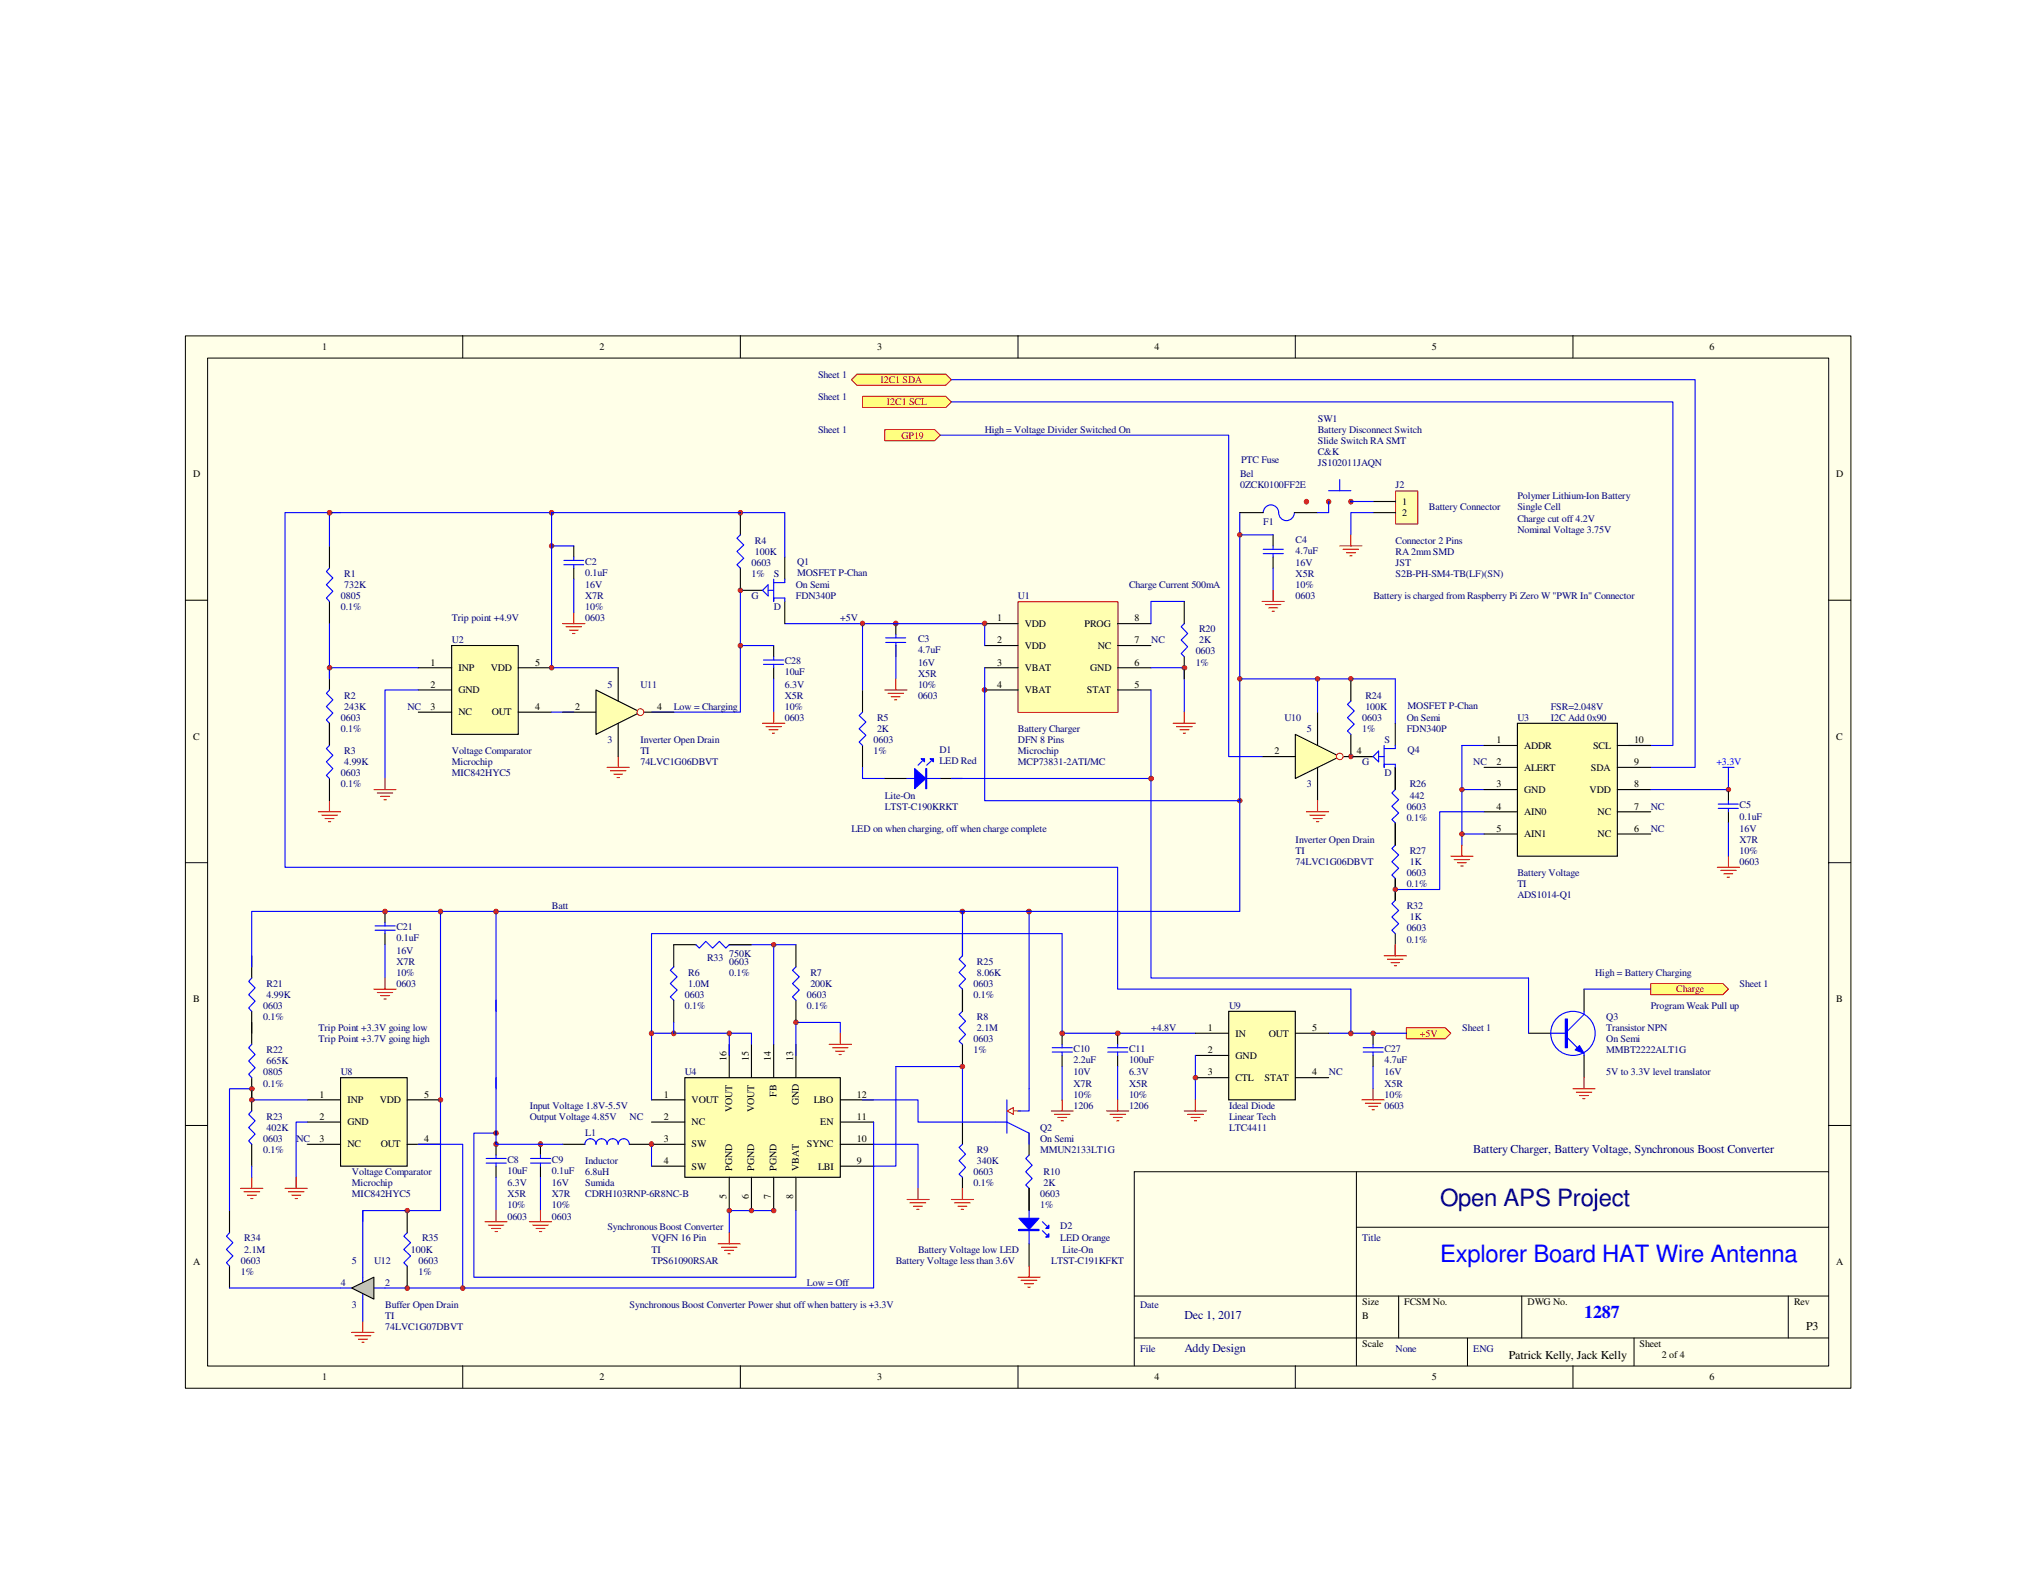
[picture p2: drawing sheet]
<svg xmlns="http://www.w3.org/2000/svg" width="279mm" height="216mm" viewBox="0 0 279 216" stroke-linecap="round" stroke-linejoin="round" font-family="sans-serif">
<path d="M25.4 46.1h228.6v144.4h-228.6z" fill="#ffffe8"/>
<g fill="none" stroke="#000" stroke-width=".14">
<path d="M25.4 46.1h228.6v144.4h-228.6zM28.5 49.1h222.5v138.4h-222.5zM63.5 46.1v3M101.6 46.1v3M139.7 46.1v3M177.8 46.1v3M215.9 46.1v3M25.4 82.4h3.1M250.9 82.4h3.1M25.4 118.4h3.1M250.9 118.4h3.1M25.4 154.5h3.1"/>
<path d="M250.9 154.5h3.1M155.7 177.9h95.2M186.1 160.8v26.7M186.1 168.4h64.8M191.9 177.9v5.7M208.8 177.9v5.7M245.4 177.9v5.7M250.9 160.8h-95.2v26.7M63.5 187.5v3M101.6 187.5v3M139.7 187.5v3M155.7 183.6h95.2"/>
<path d="M177.8 187.5v3M201.4 183.6v3.9M215.9 187.5v3M224.2 183.6v3.9"/>
</g>
<path d="M139.7 82.6h13.7v15.2h-13.7z" fill="#ffffb0"/>
<path d="M139.7 82.6h13.7v15.2h-13.7z" fill="none" stroke="#800000" stroke-width=".14"/>
<path d="M135.1 85.6h4.6M135.1 88.6h4.6M135.1 91.7h4.6M135.1 94.7h4.6M153.4 85.6h4.5M153.4 88.6h4.5M153.4 91.7h4.5M153.4 94.7h4.5" fill="none" stroke="#000" stroke-width=".15"/>
<circle cx="135.1" cy="94.7" r=".3" fill="#800000"/>
<circle cx="135.1" cy="94.7" r=".3" fill="none" stroke="#800000" stroke-width=".14"/>
<path d="M122.9 85.6v1.5M122.9 88.6v1.5" fill="none" stroke="#000" stroke-width=".15"/>
<path d="M121.5 88.2h2.8M121.5 87.5h2.8M122.9 87.1v.4M122.9 88.2v5" fill="none" stroke="#00f" stroke-width=".15"/>
<path d="M121.4 94.7h3.1M121.9 95.2h2.1M122.3 95.6h1.2M122.8 96.1h.3M122.9 93.2v1.5" fill="none" stroke="#f00" stroke-width=".15"/>
<circle cx="122.9" cy="85.6" r=".31" fill="#800000"/>
<circle cx="122.9" cy="85.6" r=".31" fill="none" stroke="#800000" stroke-width=".14"/>
<path d="M107.7 85.6h27.4v3" fill="none" stroke="#00f" stroke-width=".15"/>
<circle cx="135.1" cy="85.6" r=".31" fill="#800000"/>
<circle cx="135.1" cy="85.6" r=".31" fill="none" stroke="#800000" stroke-width=".14"/>
<path d="M157.9 91.7h4.6v6M162.5 85.6l-.4 .4 .9 1-.9 .8 .9 1-.9 .9 .4 .4M162.5 82.5h-4.6v3.1" fill="none" stroke="#00f" stroke-width=".15"/>
<path d="M161 99.3h3M161.5 99.7h2.1M162.5 97.7v1.6M161.9 100.2h1.3M162.4 100.6h.3" fill="none" stroke="#f00" stroke-width=".15"/>
<path d="M162.5 82.5v3.1M162.5 90.1v3.1" fill="none" stroke="#000" stroke-width=".15"/>
<circle cx="162.5" cy="91.7" r=".31" fill="#800000"/>
<circle cx="162.5" cy="91.7" r=".31" fill="none" stroke="#800000" stroke-width=".14"/>
<path d="M174.7 73.4v1.5M174.7 76.5v1.5M118.4 94.7v3M118.4 102.3v3M121.4 106.8h3.1M129 106.8h3.1" fill="none" stroke="#000" stroke-width=".15"/>
<path d="M173.4 76h2.7M173.4 75.4h2.7M174.7 74.9v.5M174.7 76v.5M174.7 78v4.5M118.4 97.7l-.5 .5 .9 .9-.9 .9 .9 .9-.9 1 .5 .4M118.4 85.6v9.1M118.4 105.3v1.5h3M124.5 106.8h4.5M126.6 104.4l-.6 .6M127.8 104.4l-.6 .6" fill="none" stroke="#00f" stroke-width=".15"/>
<path d="M173.2 82.5h3M173.7 83h2.1M174.1 83.4h1.2M174.6 83.9h.3M174.7 81v1.5" fill="none" stroke="#f00" stroke-width=".15"/>
<path d="M125.5 105.5l1.5 1.3-1.5 1.4z" fill="#00f"/>
<path d="M125.5 105.5l1.5 1.3-1.5 1.4zM127 105.5h.2v2.7h-.2z" fill="none" stroke="#00f" stroke-width=".15"/>
<path d="M127.1 105.5v2.7" fill="none" stroke="#00f" stroke-width=".14"/>
<path d="M127.6 104.1h.5v.5z" fill="#00f"/>
<path d="M127.6 104.1h.5v.5z" fill="none" stroke="#00f" stroke-width=".15"/>
<path d="M126.4 104.1h.5v.5z" fill="#00f"/>
<path d="M157.9 94.7v12.1h-27.3M126.4 104.1h.5v.5z" fill="none" stroke="#00f" stroke-width=".15"/>
<path d="M191.6 67.4h3v4.5h-3z" fill="#ffffb0"/>
<path d="M191.5 67.4h3.1v4.5h-3.1z" fill="none" stroke="#800000" stroke-width=".14"/>
<path d="M188.4 68.8h3.1M188.4 70.4h3.1" fill="none" stroke="#000" stroke-width=".15"/>
<path d="M188.4 70.4h-3v3" fill="none" stroke="#00f" stroke-width=".15"/>
<path d="M183.9 74.9h3M184.3 75.4h2.1M184.8 75.9h1.2M185.2 76.3h.3M185.4 73.4v1.5" fill="none" stroke="#f00" stroke-width=".15"/>
<circle cx="170.1" cy="109.9" r=".3" fill="#800000"/>
<circle cx="170.1" cy="109.9" r=".3" fill="none" stroke="#800000" stroke-width=".14"/>
<circle cx="118.4" cy="85.6" r=".3" fill="#800000"/>
<circle cx="118.4" cy="85.6" r=".3" fill="none" stroke="#800000" stroke-width=".14"/>
<path d="M94 147.9h21.3v13.7h-21.3z" fill-rule="evenodd" fill="#ffffb0"/>
<g fill="none" stroke="#000" stroke-width=".15">
<path d="M77.2 157.1h3.1M86.4 157.1h7.6M89.4 151h4.6M89.4 154h4.6M94 147.9h21.3v13.7h-21.3zM100.1 143.3v4.6M103.1 143.3v4.6M106.2 143.3v4.6M109.2 143.3v4.6M115.3 151h4.6M115.3 154h4.6M115.3 157.1h4.6"/>
<path d="M89.4 160.1h4.6M100.1 161.6v4.6M103.1 161.6v4.6M106.2 161.6v4.6M109.2 161.6v4.6M115.3 160.1h4.6"/>
</g>
<path d="M80.3 157.1a.76 .76 0 0 1 .7-.8 .76 .76 0 0 1 .8 .8 .76 .76 0 0 1 .7-.8 .76 .76 0 0 1 .8 .8 .76 .76 0 0 1 .8-.8 .76 .76 0 0 1 .7 .8 .76 .76 0 0 1 .8-.8 .76 .76 0 0 1 .8 .8M89.4 157.1v3" fill="none" stroke="#00f" stroke-width=".15"/>
<circle cx="89.4" cy="157" r=".31" fill="#800000"/>
<circle cx="89.4" cy="157" r=".31" fill="none" stroke="#800000" stroke-width=".14"/>
<path d="M68.1 157.1v1.4M74.2 157.1v1.4M68.1 160.1v1.5M74.2 160.1v1.5" fill="none" stroke="#000" stroke-width=".15"/>
<path d="M66.7 159.6h2.8M66.7 159h2.8M68.1 158.5v.5M68.1 159.6v.5M72.8 159.6h2.8M72.8 159h2.8M74.2 158.5v.5M74.2 159.6v.5" fill="none" stroke="#00f" stroke-width=".15"/>
<circle cx="68.1" cy="157" r=".31" fill="#800000"/>
<circle cx="68.1" cy="157" r=".31" fill="none" stroke="#800000" stroke-width=".14"/>
<circle cx="74.2" cy="157" r=".31" fill="#800000"/>
<circle cx="74.2" cy="157" r=".31" fill="none" stroke="#800000" stroke-width=".14"/>
<path d="M92.5 132.7l-.5 .5 .9 .9-.9 .9 .9 .9-.9 .9 .5 .5M100.1 129.7h9.1M106.2 129.7v13.6M109.2 132.7l-.4 .5 .9 .9-.9 .9 .9 .9-.9 .9 .4 .5M132.1 138.8l-.5 .4 .9 1-.9 .9 .9 .9-.9 .9 .5 .4M115.3 141.8v-1.5h-6.1v4.6M132.1 157.1l-.5 .4 .9 .9-.9 .9 .9 .9-.9 1 .5 .4M141.2 158.5l-.4 .5 .8 .9-.8 .9 .8 1-.8 .8 .4 .5M68.1 161.6v4.6M74.2 161.6v4.6" fill="none" stroke="#00f" stroke-width=".15"/>
<g fill="none" stroke="#f00" stroke-width=".15">
<path d="M113.8 143.3h3M114.3 143.8h2.1M114.7 144.3h1.2M115.1 144.7h.3M115.3 141.8v1.5M66.5 167.7h3.1M67 168.1h2.1M67.5 168.6h1.2M67.9 169h.3M68.1 166.2v1.5M72.6 167.7h3.1M73.1 168.1h2.1"/>
<path d="M73.6 168.6h1.2M74 169h.3M74.2 166.2v1.5"/>
</g>
<path d="M92.5 129.7v3M92.5 137.3v3M109.2 129.7v3M109.2 137.3v3M132.1 135.8v3M132.1 143.3v3.1M132.1 154v3.1M141.2 155.5v3M132.1 161.6v3M141.2 163.1v3.1" fill="none" stroke="#000" stroke-width=".15"/>
<circle cx="106.2" cy="129.7" r=".3" fill="#800000"/>
<circle cx="106.2" cy="129.7" r=".3" fill="none" stroke="#800000" stroke-width=".14"/>
<circle cx="109.2" cy="140.3" r=".3" fill="#800000"/>
<circle cx="109.2" cy="140.3" r=".3" fill="none" stroke="#800000" stroke-width=".14"/>
<path d="M100.1 141.8h-10.7v9.2" fill="none" stroke="#00f" stroke-width=".15"/>
<circle cx="92.4" cy="141.8" r=".31" fill="#800000"/>
<circle cx="92.4" cy="141.8" r=".31" fill="none" stroke="#800000" stroke-width=".14"/>
<path d="M106.2 166.2h-6.1v3" fill="none" stroke="#00f" stroke-width=".15"/>
<path d="M98.6 170.7h3M99 171.2h2.1M99.4 171.6h1.3M99.9 172.1h.3M100.1 169.2v1.5" fill="none" stroke="#f00" stroke-width=".15"/>
<circle cx="100.1" cy="166.2" r=".3" fill="#800000"/>
<circle cx="100.1" cy="166.2" r=".3" fill="none" stroke="#800000" stroke-width=".14"/>
<circle cx="103.1" cy="166.2" r=".3" fill="#800000"/>
<circle cx="103.1" cy="166.2" r=".3" fill="none" stroke="#800000" stroke-width=".14"/>
<circle cx="106.2" cy="166.2" r=".3" fill="#800000"/>
<circle cx="106.2" cy="166.2" r=".3" fill="none" stroke="#800000" stroke-width=".14"/>
<path d="M68.1 155.5h-3.1v19.8h44.2v-9.1" fill="none" stroke="#00f" stroke-width=".15"/>
<circle cx="68.1" cy="155.5" r=".31" fill="#800000"/>
<circle cx="68.1" cy="155.5" r=".31" fill="none" stroke="#800000" stroke-width=".14"/>
<path d="M130.6 164.6h3M131 165.1h2.1M131.4 165.6h1.3M131.9 166h.3M132.1 163.1v1.5" fill="none" stroke="#f00" stroke-width=".15"/>
<path d="M145.8 128.1h-56.4v13.7" fill="none" stroke="#00f" stroke-width=".15"/>
<circle cx="132.1" cy="125.1" r=".31" fill="#800000"/>
<circle cx="132.1" cy="125.1" r=".31" fill="none" stroke="#800000" stroke-width=".14"/>
<circle cx="89.4" cy="141.8" r=".31" fill="#800000"/>
<circle cx="89.4" cy="141.8" r=".31" fill="none" stroke="#800000" stroke-width=".14"/>
<path d="M145.8 128.1v13.7h18.2M119.9 157.1h6.1v6M144.4 144.4h2.7M144.4 143.8h2.7M145.8 143.3v.5M145.8 144.4v.5M145.8 146.4v4.6M152 144.4h2.8M152 143.8h2.8M153.4 143.3v.5M153.4 144.4v.5M153.4 146.4v4.6" fill="none" stroke="#00f" stroke-width=".15"/>
<g fill="none" stroke="#f00" stroke-width=".15">
<path d="M144.3 152.5h3M144.7 153h2.2M145.2 153.4h1.2M145.6 153.8h.3M145.8 151v1.5M151.8 152.5h3.1M152.3 153h2.2M152.8 153.4h1.2M153.2 153.8h.3M153.4 151v1.5M124.5 164.6h3M124.9 165.1h2.1"/>
<path d="M125.3 165.6h1.3M125.8 166h.3M126 163.1v1.5"/>
</g>
<path d="M145.8 141.8v1.5M145.8 144.9v1.5M153.4 141.8v1.5M153.4 144.9v1.5" fill="none" stroke="#000" stroke-width=".15"/>
<circle cx="145.8" cy="141.8" r=".32" fill="#800000"/>
<circle cx="145.8" cy="141.8" r=".32" fill="none" stroke="#800000" stroke-width=".14"/>
<circle cx="153.4" cy="141.8" r=".32" fill="#800000"/>
<circle cx="153.4" cy="141.8" r=".32" fill="none" stroke="#800000" stroke-width=".14"/>
<path d="M200.6 108.4h3.1M203.7 102.3h-3.1v13.7M68.1 125.1v13.7M68.1 147.9v9.2h9.1" fill="none" stroke="#00f" stroke-width=".15"/>
<path d="M199.1 117.5h3M199.6 118h2.1M200 118.4h1.2M200.4 118.9h.4M200.6 116v1.5" fill="none" stroke="#f00" stroke-width=".15"/>
<circle cx="200.6" cy="108.4" r=".3" fill="#800000"/>
<circle cx="200.6" cy="108.4" r=".3" fill="none" stroke="#800000" stroke-width=".14"/>
<path d="M170.1 93.2h21.4M200.6 114.5h3.1" fill="none" stroke="#00f" stroke-width=".15"/>
<circle cx="200.6" cy="114.5" r=".3" fill="#800000"/>
<circle cx="200.6" cy="114.5" r=".3" fill="none" stroke="#800000" stroke-width=".14"/>
<path d="M237.2 108.4v1.5M237.2 111.4v1.5" fill="none" stroke="#000" stroke-width=".15"/>
<path d="M130.6 55.2h99v47.1h-6.1M130.6 52.1h102v53.2h-6.1M235.8 111h2.7M235.8 110.4h2.7M237.2 109.9v.5M237.2 111v.4M237.2 112.9v4.6" fill="none" stroke="#00f" stroke-width=".15"/>
<path d="M235.7 119h3M236.1 119.5h2.2M236.6 119.9h1.2M237.2 117.5v1.5M237 120.4h.3" fill="none" stroke="#f00" stroke-width=".15"/>
<path d="M118.4 54.4h11.4l.8 .8-.8 .7h-11.4z" fill-rule="evenodd" fill="#ffff80"/>
<path d="M118.4 54.4h11.4l.8 .8-.8 .7h-11.4z" fill="none" stroke="#800000" stroke-width=".14"/>
<path d="M116.8 52.1l.8-.7h12.2l.8 .7-.8 .8h-12.2z" fill-rule="evenodd" fill="#ffff80"/>
<path d="M116.8 52.1l.8-.7h12.2l.8 .7-.8 .8h-12.2z" fill="none" stroke="#800000" stroke-width=".14"/>
<path d="M193 141.1h5.3l.8 .7-.8 .8h-5.3z" fill-rule="evenodd" fill="#ffff80"/>
<path d="M193 141.1h5.3l.8 .7-.8 .8h-5.3z" fill="none" stroke="#800000" stroke-width=".14"/>
<path d="M141.2 125.1v27.4h-1.5M136.7 154h1.5l3 1.5v1.6M138.2 151v4.5" fill="none" stroke="#00f" stroke-width=".15"/>
<path d="M139.1 152.5v-.5l-.9 .5 .9 .5v-.5h.9" fill="none" stroke="#f00" stroke-width=".14"/>
<circle cx="141.2" cy="125.1" r=".31" fill="#800000"/>
<circle cx="141.2" cy="125.1" r=".31" fill="none" stroke="#800000" stroke-width=".14"/>
<path d="M118.4 151h7.6v3h10.7M141.2 166.2v4.5M143 168.9l.6 .6M143 167.7l.6 .6" fill="none" stroke="#00f" stroke-width=".15"/>
<path d="M141.2 163.1v3.1M141.2 170.7v3.1" fill="none" stroke="#000" stroke-width=".15"/>
<path d="M139.8 167.2h2.8l-1.4 1.5z" fill="#00f"/>
<path d="M139.8 167.2h2.8l-1.4 1.5zM139.8 168.7h2.8v.2h-2.8z" fill="none" stroke="#00f" stroke-width=".15"/>
<path d="M139.8 168.8h2.8" fill="none" stroke="#00f" stroke-width=".17"/>
<path d="M143.9 169.3v.5h-.4z" fill="#00f"/>
<path d="M143.9 169.3v.5h-.4z" fill="none" stroke="#00f" stroke-width=".15"/>
<path d="M143.9 168.1v.5h-.4z" fill="#00f"/>
<path d="M182.3 141.8h10.7M143.9 168.1v.5h-.4z" fill="none" stroke="#00f" stroke-width=".15"/>
<path d="M139.7 175.3h3M140.1 175.7h2.2M140.6 176.2h1.2M141.1 176.7h.3M141.2 173.8v1.5" fill="none" stroke="#f00" stroke-width=".15"/>
<path d="M62 88.6h9.1v12.2h-9.1z" fill-rule="evenodd" fill="#ffffb0"/>
<path d="M101.6 78v3h3M101.6 70.4v3M107.7 76.5v3M57.4 91.7h4.6M57.4 94.7h4.6M57.4 97.7h4.6M62 88.6h9.1v12.2h-9.1zM71.1 91.7h4.6M71.1 97.7h4.6M107.7 82.5v3.1" fill="none" stroke="#000" stroke-width=".15"/>
<path d="M101.6 73.4l-.5 .5 1 .9-1 .9 1 .9-1 .9 .5 .5M101.6 70.4h6.1v6.1M106.2 79.5v3M107.7 79.5v.5h-1.5M101.6 81v16.7h-12.2M105.4 80.3v1.5l-.8-.8zM105.4 81h.8M106.2 82.1h1.5v.4" fill="none" stroke="#00f" stroke-width=".15"/>
<circle cx="101.6" cy="81" r=".3" fill="#800000"/>
<circle cx="101.6" cy="81" r=".3" fill="none" stroke="#800000" stroke-width=".14"/>
<circle cx="101.6" cy="70.4" r=".31" fill="#800000"/>
<circle cx="101.6" cy="70.4" r=".31" fill="none" stroke="#800000" stroke-width=".14"/>
<path d="M78.7 74.9v1.6M78.7 78v1.5" fill="none" stroke="#000" stroke-width=".15"/>
<path d="M75.7 74.9h3M77.4 77.5h2.7M77.4 76.9h2.7M78.7 76.5v.4M78.7 77.5v.5M78.7 79.5v4.6" fill="none" stroke="#00f" stroke-width=".15"/>
<path d="M77.2 85.6h3.1M77.7 86h2.1M78.1 86.5h1.2M78.6 87h.3M78.7 84.1v1.5" fill="none" stroke="#f00" stroke-width=".15"/>
<circle cx="75.7" cy="74.9" r=".3" fill="#800000"/>
<circle cx="75.7" cy="74.9" r=".3" fill="none" stroke="#800000" stroke-width=".14"/>
<path d="M45.2 74.9v3.1M45.2 82.5v3.1M45.2 91.7v3M45.2 99.3v3" fill="none" stroke="#000" stroke-width=".15"/>
<path d="M45.2 78l-.4 .4 .9 .9-.9 1 .9 .9-.9 .9 .4 .4M75.7 70.4h-30.5v4.5M45.2 94.7l-.4 .5 .9 .9-.9 .9 .9 .9-.9 .9 .4 .5M45.2 85.6v7.6M45.2 91.7h12.2M57.4 94.7h-4.6v12.1" fill="none" stroke="#00f" stroke-width=".15"/>
<path d="M43.7 111.4h3M44.2 111.9h2.1M44.6 112.4h1.2M45.1 112.8h.3M45.2 109.9v1.5M51.3 108.4h3.1M51.8 108.8h2.1M52.2 109.3h1.3M52.7 109.8h.3M52.8 106.8v1.6" fill="none" stroke="#f00" stroke-width=".15"/>
<circle cx="45.2" cy="91.7" r=".31" fill="#800000"/>
<circle cx="45.2" cy="91.7" r=".31" fill="none" stroke="#800000" stroke-width=".14"/>
<circle cx="75.7" cy="70.4" r=".31" fill="#800000"/>
<circle cx="75.7" cy="70.4" r=".31" fill="none" stroke="#800000" stroke-width=".14"/>
<path d="M170.1 109.9v15.2h-102" fill="none" stroke="#00f" stroke-width=".15"/>
<circle cx="176.2" cy="141.8" r=".31" fill="#800000"/>
<circle cx="176.2" cy="141.8" r=".31" fill="none" stroke="#800000" stroke-width=".14"/>
<path d="M46.7 70.4h-7.6v48.6h114.3v16.8h32" fill="none" stroke="#00f" stroke-width=".15"/>
<circle cx="45.2" cy="70.4" r=".32" fill="#800000"/>
<circle cx="45.2" cy="70.4" r=".32" fill="none" stroke="#800000" stroke-width=".14"/>
<path d="M170.1 70.4v39.5h-35v-15.2" fill="none" stroke="#00f" stroke-width=".15"/>
<circle cx="185.4" cy="68.9" r=".3" fill="#800000"/>
<circle cx="185.4" cy="68.9" r=".3" fill="none" stroke="#800000" stroke-width=".14"/>
<circle cx="179.3" cy="68.9" r=".3" fill="#800000"/>
<circle cx="179.3" cy="68.9" r=".3" fill="none" stroke="#800000" stroke-width=".14"/>
<circle cx="182.3" cy="68.9" r=".3" fill="#800000"/>
<circle cx="182.3" cy="68.9" r=".3" fill="none" stroke="#800000" stroke-width=".14"/>
<path d="M170.1 73.4h4.6M182.3 67.4h3.1M183.9 65.8v1.6M185.4 68.8h3" fill="none" stroke="#00f" stroke-width=".15"/>
<circle cx="170.1" cy="73.4" r=".3" fill="#800000"/>
<circle cx="170.1" cy="73.4" r=".3" fill="none" stroke="#800000" stroke-width=".14"/>
<path d="M135.1 91.7v3" fill="none" stroke="#00f" stroke-width=".15"/>
<path d="M46.7 147.9h9.2v12.2h-9.2z" fill-rule="evenodd" fill="#ffffb0"/>
<path d="M34.5 131.2v3M34.5 138.8v4.5M52.8 125.1v1.5M52.8 128.1v1.6M34.5 147.9v4.6M34.5 157.1v3M42.2 151h4.5M42.2 154h4.5M42.2 157.1h4.5M46.7 147.9h9.2v12.2h-9.2zM55.9 151h4.6M55.9 157.1h4.6" fill="none" stroke="#000" stroke-width=".15"/>
<g fill="none" stroke="#00f" stroke-width=".15">
<path d="M34.5 134.2l-.4 .5 .9 .9-.9 .9 .9 .9-.9 .9 .4 .5M51.5 127.7h2.7M51.5 127.1h2.7M52.8 126.6v.5M52.8 127.7v.4M52.8 129.7v4.5M60.5 125.1v25.9M68.1 125.1h-33.6v7.6M68.1 137.3v12.1M34.5 143.3l-.4 .5 .9 .9-.9 .9 .9 1-.9 .8 .4 .5M34.5 152.5l-.4 .5 .9 .8-.9 1 .9 .9-.9 .9 .4 .5M34.5 151h7.7"/>
<path d="M42.2 154h-1.6v9.1M119.9 154v22.8h-56.4v-19.7h-6.1M34.5 160.1v1.5"/>
</g>
<g fill="none" stroke="#f00" stroke-width=".15">
<path d="M51.3 135.8h3.1M51.8 136.2h2.1M52.2 136.7h1.3M52.7 137.1h.3M52.8 134.2v1.6M33 163.1h3.1M33.5 163.6h2.1M34 164h1.2M34.4 164.5h.3M34.5 161.6v1.5M39.1 163.1h3.1M39.6 163.6h2.1"/>
<path d="M40 164h1.3M40.5 164.5h.3M40.6 161.6v1.5"/>
</g>
<circle cx="34.6" cy="151" r=".31" fill="#800000"/>
<circle cx="34.6" cy="151" r=".31" fill="none" stroke="#800000" stroke-width=".14"/>
<circle cx="52.8" cy="125.1" r=".31" fill="#800000"/>
<circle cx="52.8" cy="125.1" r=".31" fill="none" stroke="#800000" stroke-width=".14"/>
<circle cx="60.4" cy="125.1" r=".31" fill="#800000"/>
<circle cx="60.4" cy="125.1" r=".31" fill="none" stroke="#800000" stroke-width=".14"/>
<circle cx="68.1" cy="125.1" r=".31" fill="#800000"/>
<circle cx="68.1" cy="125.1" r=".31" fill="none" stroke="#800000" stroke-width=".14"/>
<path d="M132.1 128.1v3.1M132.1 135.8v3" fill="none" stroke="#000" stroke-width=".15"/>
<path d="M132.1 125.1v6.1l-.5 .5 .9 .8-.9 1 .9 .9-.9 .9 .5 .5M132.1 154v-7.6h-9.2v13.7h-3" fill="none" stroke="#00f" stroke-width=".15"/>
<circle cx="132.1" cy="146.4" r=".3" fill="#800000"/>
<circle cx="132.1" cy="146.4" r=".3" fill="none" stroke="#800000" stroke-width=".14"/>
<path d="M45.2 99.3v3M45.2 106.8v3.1" fill="none" stroke="#000" stroke-width=".15"/>
<path d="M45.2 102.3l-.4 .4 .9 1-.9 .9 .9 .9-.9 .9 .4 .4" fill="none" stroke="#00f" stroke-width=".15"/>
<path d="M208.2 99.3h13.8v18.2h-13.8z" fill-rule="evenodd" fill="#ffffb0"/>
<g fill="none" stroke="#000" stroke-width=".15">
<path d="M170.1 70.4h3.3M177.6 70.4h3.2M208.2 99.3h13.8v18.2h-13.8zM203.7 102.3h4.5M203.7 105.3h4.5M203.7 108.4h4.5M203.7 111.4h4.5M203.7 114.5h4.5M222 102.3h4.5M222 105.3h4.5M222 108.4h4.5M222 111.4h4.5"/>
<path d="M222 114.5h4.5"/>
</g>
<path d="M173.4 70.4a1.06 1.06 0 0 1 1-1.1 1.06 1.06 0 0 1 1.1 1.1 1.08 1.08 0 0 0 1.1 1.1 1.08 1.08 0 0 0 1-1.1M182.3 68.8v1.6h-1.5M157.9 106.8v27.4h51.9" fill="none" stroke="#00f" stroke-width=".15"/>
<circle cx="158" cy="106.9" r=".32" fill="#800000"/>
<circle cx="158" cy="106.9" r=".32" fill="none" stroke="#800000" stroke-width=".14"/>
<path d="M217.4 135.8v3M209.8 141.8h3M217.4 144.9v3" fill="none" stroke="#000" stroke-width=".15"/>
<path d="M214.8 139.9h.3v3.9h-.3zM217.4 138.8v.4l-2.3 2.3M212.8 141.8h2.3M215.1 142.5l1.3 1.3M217.4 144.6v.3" fill="none" stroke="#00f" stroke-width=".15"/>
<path d="M214.9 139.9v3.9" fill="none" stroke="#00f" stroke-width=".3"/>
<path d="M216.2 144.1l.5-.6 .7 1.1z" fill="#00f"/>
<g fill="none" stroke="#00f" stroke-width=".15">
<path d="M217.4 135.8h9.1M216.7 143.5l.7 1.1-1.2-.5z"/>
<circle cx="215.9" cy="141.8" r="3"/>
</g>
<path d="M215.9 149.4h3M216.3 149.9h2.1M216.7 150.4h1.3M217.2 150.8h.3M217.4 147.9v1.5" fill="none" stroke="#f00" stroke-width=".15"/>
<path d="M226.5 135h9.9l.8 .8-.8 .7h-9.9z" fill-rule="evenodd" fill="#ffff80"/>
<path d="M226.5 135h9.9l.8 .8-.8 .7h-9.9z" fill="none" stroke="#800000" stroke-width=".14"/>
<path d="M75.7 70.4v21.3h9.1M75.7 97.7h3" fill="none" stroke="#00f" stroke-width=".15"/>
<path d="M83.3 105.3h3.1M83.8 105.8h2.1M84.2 106.3h1.2M84.7 106.7h.3M84.8 103.8v1.5" fill="none" stroke="#f00" stroke-width=".15"/>
<circle cx="75.7" cy="91.7" r=".3" fill="#800000"/>
<circle cx="75.7" cy="91.7" r=".3" fill="none" stroke="#800000" stroke-width=".14"/>
<path d="M75.7 70.4h25.9" fill="none" stroke="#00f" stroke-width=".15"/>
<path d="M81.8 94.7l6.1 3-6.1 3.1z" fill="#ffffb0"/>
<path d="M77.2 97.7h4.6M81.8 94.7l6.1 3-6.1 3.1zM84.8 91.7v4.5M84.8 99.3v4.5M87.9 97.7h4.6" fill="none" stroke="#000" stroke-width=".15"/>
<circle cx="87.9" cy="97.7" r=".46" fill="#ffffe8"/>
<circle cx="87.9" cy="97.7" r=".46" fill="none" stroke="#f00" stroke-width=".14"/>
<path d="M168.6 138.8h9.2v12.2h-9.2z" fill-rule="evenodd" fill="#ffffb0"/>
<path d="M168.6 138.8h9.2v12.2h-9.2zM164 141.8h4.6M164 144.9h4.6M164 147.9h4.6M177.8 141.8h4.5M177.8 147.9h4.5" fill="none" stroke="#000" stroke-width=".15"/>
<path d="M185.4 135.8v6" fill="none" stroke="#00f" stroke-width=".15"/>
<circle cx="185.4" cy="141.8" r=".31" fill="#800000"/>
<circle cx="185.4" cy="141.8" r=".31" fill="none" stroke="#800000" stroke-width=".14"/>
<path d="M236.4 105.3h1.6M237.2 105.3v3.1h-10.7M164 144.9v6.1" fill="none" stroke="#00f" stroke-width=".15"/>
<path d="M162.5 152.5h3.1M163 153h2.1M163.4 153.4h1.3M163.9 153.8h.3M164 151v1.5" fill="none" stroke="#f00" stroke-width=".15"/>
<circle cx="237.2" cy="108.4" r=".3" fill="#800000"/>
<circle cx="237.2" cy="108.4" r=".3" fill="none" stroke="#800000" stroke-width=".14"/>
<path d="M191.5 105.3v3.1M191.5 112.9v3.1M191.5 120.6v3M191.5 128.1v3.1" fill="none" stroke="#000" stroke-width=".15"/>
<path d="M191.5 116l-.5 .5 .9 .8-.9 1 .9 .9-.9 .9 .5 .5M191.5 108.4l-.5 .4 .9 1-.9 .9 .9 .9-.9 .9 .5 .4M203.7 111.4h-6.1v10.7h-6.1M191.5 123.6l-.5 .4 .9 1-.9 .9 .9 .9-.9 .9 .5 .4" fill="none" stroke="#00f" stroke-width=".15"/>
<path d="M189.9 131.2h3.1M190.4 131.7h2.1M190.9 132.1h1.2M191.3 132.5h.3M191.5 129.7v1.5" fill="none" stroke="#f00" stroke-width=".15"/>
<path d="M177.8 100.8l6.1 3-6.1 3z" fill="#ffffb0"/>
<path d="M180.8 97.7v4.6M173.2 103.8h4.6M177.8 100.8l6.1 3-6.1 3zM180.8 105.3v4.6M183.9 103.8h4.5" fill="none" stroke="#000" stroke-width=".15"/>
<circle cx="183.9" cy="103.8" r=".45" fill="#ffffe8"/>
<circle cx="183.9" cy="103.8" r=".45" fill="none" stroke="#f00" stroke-width=".14"/>
<path d="M185.4 93.2v3M191.5 99.3v3M185.4 100.8v3h3M191.5 105.3v3.1" fill="none" stroke="#000" stroke-width=".15"/>
<path d="M185.4 96.2l-.5 .5 .9 .9-.9 .9 .9 .9-.9 .9 .5 .5M191.5 93.2v6.1M189.2 103.1v1.5l-.8-.8zM189.2 103.8h.7M189.9 104.9h1.6v.4M189.9 102.3v3M191.5 102.3v.4h-1.6" fill="none" stroke="#00f" stroke-width=".15"/>
<circle cx="185.4" cy="93.2" r=".3" fill="#800000"/>
<circle cx="185.4" cy="93.2" r=".3" fill="none" stroke="#800000" stroke-width=".14"/>
<circle cx="191.5" cy="122.1" r=".3" fill="#800000"/>
<circle cx="191.5" cy="122.1" r=".3" fill="none" stroke="#800000" stroke-width=".14"/>
<circle cx="185.4" cy="103.8" r=".3" fill="#800000"/>
<circle cx="185.4" cy="103.8" r=".3" fill="none" stroke="#800000" stroke-width=".14"/>
<path d="M179.3 111.4h3M179.7 111.9h2.2M180.2 112.4h1.2M180.7 112.8h.3M180.8 109.9v1.5" fill="none" stroke="#f00" stroke-width=".15"/>
<path d="M180.8 93.2v4.5" fill="none" stroke="#00f" stroke-width=".15"/>
<circle cx="180.8" cy="93.2" r=".3" fill="#800000"/>
<circle cx="180.8" cy="93.2" r=".3" fill="none" stroke="#800000" stroke-width=".14"/>
<path d="M127.5 59.7h41.1v44.1h4.6" fill="none" stroke="#00f" stroke-width=".15"/>
<circle cx="170.1" cy="93.2" r=".3" fill="#800000"/>
<circle cx="170.1" cy="93.2" r=".3" fill="none" stroke="#800000" stroke-width=".14"/>
<path d="M121.4 59h6.9l.7 .7-.7 .8h-6.9z" fill-rule="evenodd" fill="#ffff80"/>
<path d="M121.4 59h6.9l.7 .7-.7 .8h-6.9z" fill="none" stroke="#800000" stroke-width=".14"/>
<path d="M209.8 134.2v7.6" fill="none" stroke="#00f" stroke-width=".15"/>
<circle cx="164.1" cy="147.9" r=".31" fill="#800000"/>
<circle cx="164.1" cy="147.9" r=".31" fill="none" stroke="#800000" stroke-width=".14"/>
<path d="M188.4 141.8v1.5M188.4 144.9v1.5" fill="none" stroke="#000" stroke-width=".15"/>
<path d="M187.1 144.4h2.7M187.1 143.8h2.7M188.4 143.3v.5M188.4 144.4v.5M188.4 146.4v3" fill="none" stroke="#00f" stroke-width=".15"/>
<path d="M186.9 151h3M187.4 151.4h2.1M187.8 151.8h1.3M188.3 152.3h.3M188.4 149.4v1.6" fill="none" stroke="#f00" stroke-width=".15"/>
<circle cx="188.4" cy="141.8" r=".31" fill="#800000"/>
<circle cx="188.4" cy="141.8" r=".31" fill="none" stroke="#800000" stroke-width=".14"/>
<path d="M106.2 88.6v1.5M106.2 91.7v1.5" fill="none" stroke="#000" stroke-width=".15"/>
<path d="M101.6 88.6h4.6M104.8 91.2h2.7M104.8 90.6h2.7M106.2 90.1v.5M106.2 91.2v.5M106.2 93.2v4.5" fill="none" stroke="#00f" stroke-width=".15"/>
<path d="M104.6 99.3h3.1M105.1 99.7h2.1M106.2 97.7v1.6M105.5 100.2h1.3M106 100.6h.3" fill="none" stroke="#f00" stroke-width=".15"/>
<circle cx="101.6" cy="88.6" r=".31" fill="#800000"/>
<circle cx="101.6" cy="88.6" r=".31" fill="none" stroke="#800000" stroke-width=".14"/>
<path d="M92.5 129.7h3M100.1 129.7h3" fill="none" stroke="#000" stroke-width=".15"/>
<path d="M95.5 129.7l.5 .4 .9-.9 .9 .9 .9-.9 .9 .9 .5-.4M92.5 140.3v1.5M103.1 143.3v-1.5h-3v3.1" fill="none" stroke="#00f" stroke-width=".15"/>
<circle cx="100.1" cy="141.8" r=".31" fill="#800000"/>
<circle cx="100.1" cy="141.8" r=".31" fill="none" stroke="#800000" stroke-width=".14"/>
<path d="M46.7 176.8h1.6M49.8 175.3v3M51.3 176.8h1.5" fill="none" stroke="#00f" stroke-width=".15"/>
<path d="M48.3 176.8l3-1.5v3z" fill="#c0c0c0"/>
<path d="M31.5 166.2v3M31.5 173.8v3M48.3 176.8l3-1.5v3zM55.9 166.2v3M55.9 173.8v3" fill="none" stroke="#000" stroke-width=".15"/>
<path d="M31.5 169.2l-.4 .5 .9 .9-.9 .9 .9 .9-.9 .9 .4 .5M31.5 176.8h15.2M52.8 176.8h10.7M55.9 169.2l-.5 .5 .9 .9-.9 .9 .9 .9-.9 .9 .5 .5" fill="none" stroke="#00f" stroke-width=".15"/>
<circle cx="63.5" cy="176.8" r=".3" fill="#800000"/>
<circle cx="63.5" cy="176.8" r=".3" fill="none" stroke="#800000" stroke-width=".14"/>
<circle cx="55.9" cy="176.8" r=".3" fill="#800000"/>
<circle cx="55.9" cy="176.8" r=".3" fill="none" stroke="#800000" stroke-width=".14"/>
<path d="M34.5 149.4h-3v16.8" fill="none" stroke="#00f" stroke-width=".15"/>
<circle cx="34.6" cy="149.4" r=".31" fill="#800000"/>
<circle cx="34.6" cy="149.4" r=".31" fill="none" stroke="#800000" stroke-width=".14"/>
<path d="M48.3 182.9h3M48.7 183.3h2.2M49.2 183.8h1.2M49.7 184.2h.3M49.8 181.4v1.5" fill="none" stroke="#f00" stroke-width=".15"/>
<path d="M60.5 151v15.2h-10.7v1.5M49.8 166.2v9.1M49.8 178.3v3.1" fill="none" stroke="#00f" stroke-width=".15"/>
<circle cx="60.5" cy="151" r=".3" fill="#800000"/>
<circle cx="60.5" cy="151" r=".3" fill="none" stroke="#800000" stroke-width=".14"/>
<circle cx="55.9" cy="166.2" r=".3" fill="#800000"/>
<circle cx="55.9" cy="166.2" r=".3" fill="none" stroke="#800000" stroke-width=".14"/>
<text font-size="3.3" fill="#000080" x="197.6" y="165.6">Open APS Project</text>
<text font-size="3.3" fill="#00f" x="197.6" y="173.2">Explorer Board HAT Wire Antenna</text>
<text font-size="2.5" fill="#00f" x="217.4" y="180.9">1287</text>
<g font-size="1.6" fill="#000080">
<text x="202.2" y="158.2">Battery Charger, Battery Voltage, Synchronous Boost Converter</text>
<text x="162.6" y="181">Dec 1, 2017</text>
<text x="162.6" y="185.5">Addy Design</text>
</g>
<g font-size="1.6">
<text x="247.9" y="182.5">P3</text>
<text x="207.1" y="186.5">Patrick Kelly, Jack Kelly</text>
</g>
<g font-size="1.4">
<text x="44.2" y="48">1</text>
<text x="82.3" y="48">2</text>
<text x="120.4" y="48">3</text>
<text x="158.5" y="48">4</text>
<text x="196.5" y="48">5</text>
<text x="234.6" y="48">6</text>
<text x="26.5" y="65.5">D</text>
<text x="252" y="65.5">D</text>
<text x="192.4" y="69.3">1</text>
<text x="192.4" y="70.8">2</text>
<text x="136.8" y="85.3">1</text>
<text x="136.8" y="88.3">2</text>
<text x="140.6" y="86">VDD</text>
<text x="140.6" y="89.1">VDD</text>
<text x="148.8" y="86">PROG</text>
<text x="150.7" y="89.1">NC</text>
<text x="155.7" y="85.3">8</text>
<text x="155.7" y="88.3">7</text>
<text x="59.1" y="91.4">1</text>
<text x="59.1" y="94.4">2</text>
<text x="62.9" y="92.1">INP</text>
<text x="62.9" y="95.2">GND</text>
<text x="67.4" y="92.1">VDD</text>
<text x="73.4" y="91.4">5</text>
<text x="136.8" y="91.4">3</text>
<text x="136.8" y="94.4">4</text>
<text x="140.6" y="92.1">VBAT</text>
<text x="140.6" y="95.2">VBAT</text>
<text x="149.1" y="95.2">STAT</text>
<text x="149.6" y="92.1">GND</text>
<text x="155.7" y="91.4">6</text>
<text x="155.7" y="94.4">5</text>
<text x="26.5" y="101.5">C</text>
<text x="59.1" y="97.4">3</text>
<text x="62.9" y="98.2">NC</text>
<text x="67.5" y="98.2">OUT</text>
<text x="73.4" y="97.4">4</text>
<text x="78.9" y="97.4">2</text>
<text x="90.2" y="97.4">4</text>
<text x="205.4" y="102">1</text>
<text x="224.2" y="102">10</text>
<text x="252" y="101.5">C</text>
<text x="174.9" y="103.5">2</text>
<text x="186.2" y="103.5">4</text>
<text x="205.4" y="105">2</text>
<text x="209.2" y="102.7">ADDR</text>
<text x="209.2" y="105.8">ALERT</text>
<text x="218.3" y="105.8">SDA</text>
<text x="218.6" y="102.7">SCL</text>
<text x="224.2" y="105">9</text>
<text x="205.4" y="108.1">3</text>
<text x="205.4" y="111.1">4</text>
<text x="209.2" y="108.8">GND</text>
<text x="209.2" y="111.9">AIN0</text>
<text x="218.1" y="108.8">VDD</text>
<text x="219.2" y="111.9">NC</text>
<text x="224.2" y="111.1">7</text>
<text x="224.2" y="108.1">8</text>
<text x="205.4" y="114.2">5</text>
<text x="209.2" y="114.9">AIN1</text>
<text x="219.2" y="114.9">NC</text>
<text x="224.2" y="114.2">6</text>
<text x="26.5" y="137.6">B</text>
<text x="252" y="137.6">B</text>
<text x="165.7" y="141.5">1</text>
<text x="169.5" y="142.3">IN</text>
<text x="174.1" y="142.3">OUT</text>
<text x="180.1" y="141.5">5</text>
<text x="99.7" y="145.7" transform="rotate(-90 99.7 145.7)">16</text>
<text x="102.7" y="145.7" transform="rotate(-90 102.7 145.7)">15</text>
<text x="105.8" y="145.7" transform="rotate(-90 105.8 145.7)">14</text>
<text x="108.8" y="145.7" transform="rotate(-90 108.8 145.7)">13</text>
<text x="165.7" y="144.6">2</text>
<text x="165.7" y="147.6">3</text>
<text x="169.5" y="145.3">GND</text>
<text x="169.5" y="148.4">CTL</text>
<text x="173.5" y="148.4">STAT</text>
<text x="180.1" y="147.6">4</text>
<text x="43.9" y="150.7">1</text>
<text x="43.9" y="153.7">2</text>
<text x="47.7" y="151.4">INP</text>
<text x="47.7" y="154.4">GND</text>
<text x="52.1" y="151.4">VDD</text>
<text x="58.2" y="150.7">5</text>
<text x="91.1" y="150.7">1</text>
<text x="91.1" y="153.7">2</text>
<text x="94.9" y="151.4">VOUT</text>
<text x="94.9" y="154.4">NC</text>
<text x="100.5" y="152.7" transform="rotate(-90 100.5 152.7)">VOUT</text>
<text x="103.5" y="152.7" transform="rotate(-90 103.5 152.7)">VOUT</text>
<text x="106.6" y="150.5" transform="rotate(-90 106.6 150.5)">FB</text>
<text x="109.6" y="151.7" transform="rotate(-90 109.6 151.7)">GND</text>
<text x="111.7" y="151.4">LBO</text>
<text x="112.6" y="154.4">EN</text>
<text x="117.6" y="150.7">12</text>
<text x="117.6" y="153.7">11</text>
<text x="43.9" y="156.7">3</text>
<text x="47.7" y="157.5">NC</text>
<text x="52.2" y="157.5">OUT</text>
<text x="58.2" y="156.7">4</text>
<text x="91.1" y="156.7">3</text>
<text x="91.1" y="159.8">4</text>
<text x="94.9" y="157.5">SW</text>
<text x="94.9" y="160.5">SW</text>
<text x="100.5" y="160.7" transform="rotate(-90 100.5 160.7)">PGND</text>
<text x="103.5" y="160.7" transform="rotate(-90 103.5 160.7)">PGND</text>
<text x="106.6" y="160.7" transform="rotate(-90 106.6 160.7)">PGND</text>
<text x="109.6" y="160.7" transform="rotate(-90 109.6 160.7)">VBAT</text>
<text x="110.7" y="157.5">SYNC</text>
<text x="112.3" y="160.5">LBI</text>
<text x="117.6" y="156.7">10</text>
<text x="117.6" y="159.8">9</text>
<text x="99.7" y="164.5" transform="rotate(-90 99.7 164.5)">5</text>
<text x="102.7" y="164.5" transform="rotate(-90 102.7 164.5)">6</text>
<text x="105.8" y="164.5" transform="rotate(-90 105.8 164.5)">7</text>
<text x="108.8" y="164.5" transform="rotate(-90 108.8 164.5)">8</text>
<text x="26.5" y="173.6">A</text>
<text x="252" y="173.6">A</text>
<text x="186.9" y="179.1">Size</text>
<text x="192.7" y="179.1">FCSM No.</text>
<text x="209.6" y="179.1">DWG No.</text>
<text x="246.2" y="179.1">Rev</text>
<text x="186.9" y="181.1">B</text>
<text x="186.9" y="184.9">Scale</text>
<text x="225" y="184.9">Sheet</text>
<text x="44.2" y="189.4">1</text>
<text x="82.3" y="189.4">2</text>
<text x="120.4" y="189.4">3</text>
<text x="158.5" y="189.4">4</text>
<text x="196.5" y="189.4">5</text>
<text x="228" y="186.4">2 of 4</text>
<text x="234.6" y="189.4">6</text>
</g>
<g font-size="1.4" fill="#000080">
<text x="112.3" y="51.8">Sheet 1</text>
<text x="112.3" y="54.9">Sheet 1</text>
<text x="112.3" y="59.4">Sheet 1</text>
<text x="135.1" y="59.4">High = Voltage Divider Switched On</text>
<text x="180.8" y="57.9">SW1</text>
<text x="180.8" y="59.4">Battery Disconnect Switch</text>
<text x="170.2" y="65.5">Bel</text>
<text x="170.3" y="63.5">PTC Fuse</text>
<text x="180.8" y="60.9">Slide Switch RA SMT</text>
<text x="180.8" y="62.4">C&amp;K</text>
<text x="180.8" y="64">JS102011JAQN</text>
<text x="170.2" y="67">0ZCK0100FF2E</text>
<text x="191.5" y="67">J2</text>
<text x="196.1" y="70.1">Battery Connector</text>
<text x="208.2" y="68.5">Polymer Lithium-Ion Battery</text>
<text x="208.2" y="70.1">Single Cell</text>
<text x="208.2" y="71.6">Charge cut off 4.2V</text>
<text x="80.3" y="77.5">C2</text>
<text x="103.1" y="77.7">0603</text>
<text x="103.6" y="74.6">R4</text>
<text x="103.6" y="76.2">100K</text>
<text x="109.4" y="77.5">Q1</text>
<text x="173.4" y="72.1">F1</text>
<text x="177.8" y="74.5">C4</text>
<text x="177.8" y="76">4.7uF</text>
<text x="177.8" y="77.7">16V</text>
<text x="191.5" y="74.6">Connector 2 Pins</text>
<text x="191.5" y="76.2">RA 2mm SMD</text>
<text x="191.5" y="77.7">JST</text>
<text x="208.2" y="73.1">Nominal Voltage 3.75V</text>
<text x="46.8" y="82.2">0805</text>
<text x="46.8" y="83.7">0.1%</text>
<text x="47.2" y="79.2">R1</text>
<text x="47.2" y="80.7">732K</text>
<text x="80.3" y="79">0.1uF</text>
<text x="80.3" y="80.7">16V</text>
<text x="80.3" y="82.2">X7R</text>
<text x="80.3" y="83.7">10%</text>
<text x="103.1" y="82.2">G</text>
<text x="103.1" y="79.2">1%</text>
<text x="106.2" y="83.7">D</text>
<text x="106.2" y="79.2">S</text>
<text x="109.2" y="80.7">On Semi</text>
<text x="109.2" y="82.2">FDN340P</text>
<text x="109.4" y="79">MOSFET P-Chan</text>
<text x="139.7" y="82.2">U1</text>
<text x="154.9" y="80.7">Charge Current 500mA</text>
<text x="177.8" y="79.2">X5R</text>
<text x="177.8" y="80.7">10%</text>
<text x="177.8" y="82.2">0603</text>
<text x="188.5" y="82.2">Battery is charged from Raspberry Pi Zero W &quot;PWR In&quot; Connector</text>
<text x="191.5" y="79.2">S2B-PH-SM4-TB(LF)(SN)</text>
<text x="62" y="85.3">Trip point +4.9V</text>
<text x="62" y="88.3">U2</text>
<text x="80.3" y="85.3">0603</text>
<text x="115.3" y="85.3">+5V</text>
<text x="126" y="88.1">C3</text>
<text x="126" y="89.7">4.7uF</text>
<text x="158" y="88.3">NC</text>
<text x="164.1" y="89.8">0603</text>
<text x="164.5" y="86.8">R20</text>
<text x="164.5" y="88.3">2K</text>
<text x="47.2" y="95.9">R2</text>
<text x="83.4" y="94.4">5</text>
<text x="87.9" y="94.4">U11</text>
<text x="107.7" y="91.2">C28</text>
<text x="107.7" y="92.7">10uF</text>
<text x="107.7" y="94.4">6.3V</text>
<text x="107.7" y="95.9">X5R</text>
<text x="126" y="91.4">16V</text>
<text x="126" y="92.9">X5R</text>
<text x="126" y="94.4">10%</text>
<text x="126" y="95.9">0603</text>
<text x="164.1" y="91.4">1%</text>
<text x="187.4" y="95.9">R24</text>
<text x="46.8" y="98.9">0603</text>
<text x="46.8" y="100.5">0.1%</text>
<text x="47.2" y="97.4">243K</text>
<text x="55.9" y="97.4">NC</text>
<text x="83.4" y="102">3</text>
<text x="87.9" y="102">Inverter Open Drain</text>
<text x="92.5" y="97.4">Low = Charging</text>
<text x="107.7" y="97.4">10%</text>
<text x="107.7" y="98.9">0603</text>
<text x="119.9" y="102">0603</text>
<text x="120.4" y="98.9">R5</text>
<text x="120.4" y="100.5">2K</text>
<text x="139.7" y="100.5">Battery Charger</text>
<text x="139.7" y="102">DFN 8 Pins</text>
<text x="176.3" y="98.9">U10</text>
<text x="179.3" y="100.5">5</text>
<text x="186.9" y="98.9">0603</text>
<text x="186.9" y="100.5">1%</text>
<text x="187.4" y="97.4">100K</text>
<text x="190" y="102">S</text>
<text x="193" y="98.9">On Semi</text>
<text x="193" y="100.5">FDN340P</text>
<text x="193.2" y="97.3">MOSFET P-Chan</text>
<text x="208.2" y="98.9">U3</text>
<text x="212.8" y="97.4">FSR=2.048V</text>
<text x="212.8" y="98.9">I2C Add 0x90</text>
<text x="46.8" y="106.6">0603</text>
<text x="47.2" y="103.5">R3</text>
<text x="47.2" y="105">4.99K</text>
<text x="62" y="106.6">MIC842HYC5</text>
<text x="62" y="103.5">Voltage Comparator</text>
<text x="62" y="105">Microchip</text>
<text x="87.9" y="103.5">TI</text>
<text x="87.9" y="105">74LVC1G06DBVT</text>
<text x="119.9" y="103.5">1%</text>
<text x="128.9" y="103.4">D1</text>
<text x="128.9" y="104.9">LED Red</text>
<text x="139.7" y="103.5">Microchip</text>
<text x="139.7" y="105">MCP73831-2ATI/MC</text>
<text x="186.9" y="105">G</text>
<text x="190" y="106.6">D</text>
<text x="193.2" y="103.4">Q4</text>
<text x="202.2" y="105">NC</text>
<text x="46.8" y="108.1">0.1%</text>
<text x="121.4" y="109.6">Lite-On</text>
<text x="121.4" y="111.1">LTST-C190KRKT</text>
<text x="179.3" y="108.1">3</text>
<text x="193" y="111.1">0603</text>
<text x="193" y="112.6">0.1%</text>
<text x="193.5" y="108.1">R26</text>
<text x="193.5" y="109.6">442</text>
<text x="226.5" y="111.1">NC</text>
<text x="238.7" y="111">C5</text>
<text x="238.7" y="112.5">0.1uF</text>
<text x="116.8" y="114.2">LED on when charging, off when charge complete</text>
<text x="177.8" y="118.7">74LVC1G06DBVT</text>
<text x="177.8" y="115.7">Inverter Open Drain</text>
<text x="177.8" y="117.2">TI</text>
<text x="193.5" y="117.2">R27</text>
<text x="193.5" y="118.7">1K</text>
<text x="226.5" y="114.2">NC</text>
<text x="238.7" y="114.2">16V</text>
<text x="238.7" y="115.7">X7R</text>
<text x="238.7" y="117.2">10%</text>
<text x="238.7" y="118.7">0603</text>
<text x="75.7" y="124.8">Batt</text>
<text x="193" y="120.2">0603</text>
<text x="193" y="121.8">0.1%</text>
<text x="193" y="124.8">R32</text>
<text x="208.2" y="121.8">TI</text>
<text x="208.2" y="120.2">Battery Voltage</text>
<text x="208.2" y="123.3">ADS1014-Q1</text>
<text x="54.4" y="127.7">C21</text>
<text x="54.4" y="129.2">0.1uF</text>
<text x="54.4" y="130.9">16V</text>
<text x="97" y="132">R33</text>
<text x="100.1" y="131.3">750K</text>
<text x="193" y="127.8">0603</text>
<text x="193" y="129.4">0.1%</text>
<text x="193.5" y="126.3">1K</text>
<text x="36.6" y="135.4">R21</text>
<text x="36.6" y="136.9">4.99K</text>
<text x="54.4" y="132.4">X7R</text>
<text x="54.4" y="133.9">10%</text>
<text x="54.4" y="135.4">0603</text>
<text x="94" y="136.9">0603</text>
<text x="94.4" y="133.9">R6</text>
<text x="94.4" y="135.4">1.0M</text>
<text x="100.1" y="132.4">0603</text>
<text x="100.1" y="133.9">0.1%</text>
<text x="110.7" y="136.9">0603</text>
<text x="111.2" y="133.9">R7</text>
<text x="111.2" y="135.4">200K</text>
<text x="133.6" y="135.4">0603</text>
<text x="133.6" y="136.9">0.1%</text>
<text x="134.1" y="132.4">R25</text>
<text x="134.1" y="133.9">8.06K</text>
<text x="218.9" y="133.9">High = Battery Charging</text>
<text x="238.7" y="135.4">Sheet 1</text>
<text x="36.1" y="138.5">0603</text>
<text x="36.1" y="140">0.1%</text>
<text x="43.7" y="141.5">Trip Point +3.3V going low</text>
<text x="43.7" y="143">Trip Point +3.7V going high</text>
<text x="94" y="138.5">0.1%</text>
<text x="110.7" y="138.5">0.1%</text>
<text x="133.6" y="143">0603</text>
<text x="134.1" y="140">R8</text>
<text x="134.1" y="141.5">2.1M</text>
<text x="158" y="141.5">+4.8V</text>
<text x="168.7" y="138.5">U9</text>
<text x="200.7" y="141.5">Sheet 1</text>
<text x="220.4" y="140">Q3</text>
<text x="220.4" y="141.5">Transistor NPN</text>
<text x="220.4" y="143">On Semi</text>
<text x="226.5" y="138.5">Program Weak Pull up</text>
<text x="36.1" y="147.6">0805</text>
<text x="36.1" y="149.1">0.1%</text>
<text x="36.6" y="144.6">R22</text>
<text x="36.6" y="146.1">665K</text>
<text x="46.8" y="147.6">U8</text>
<text x="94" y="147.6">U4</text>
<text x="133.6" y="144.6">1%</text>
<text x="147.3" y="144.4">C10</text>
<text x="147.3" y="145.9">2.2uF</text>
<text x="147.3" y="147.6">10V</text>
<text x="147.3" y="149.1">X7R</text>
<text x="154.9" y="147.6">6.3V</text>
<text x="154.9" y="149.1">X5R</text>
<text x="154.9" y="144.4">C11</text>
<text x="154.9" y="145.9">100uF</text>
<text x="182.4" y="147.6">NC</text>
<text x="190" y="144.4">C27</text>
<text x="190" y="145.9">4.7uF</text>
<text x="190" y="147.6">16V</text>
<text x="190" y="149.1">X5R</text>
<text x="220.4" y="144.6">MMBT2222ALT1G</text>
<text x="220.4" y="147.6">5V to 3.3V level translator</text>
<text x="36.6" y="153.7">R23</text>
<text x="36.6" y="155.2">402K</text>
<text x="72.7" y="152.1">Input Voltage 1.8V-5.5V</text>
<text x="72.7" y="153.7">Output Voltage 4.85V</text>
<text x="80.3" y="156">L1</text>
<text x="86.4" y="153.7">NC</text>
<text x="142.7" y="155.2">Q2</text>
<text x="147.3" y="150.7">10%</text>
<text x="147.3" y="152.1">1206</text>
<text x="154.9" y="150.7">10%</text>
<text x="154.9" y="152.1">1206</text>
<text x="168.7" y="155.2">LTC4411</text>
<text x="168.7" y="152.1">Ideal Diode</text>
<text x="168.7" y="153.7">Linear Tech</text>
<text x="190" y="150.7">10%</text>
<text x="190" y="152.1">0603</text>
<text x="36.1" y="156.7">0603</text>
<text x="36.1" y="158.2">0.1%</text>
<text x="40.7" y="156.7">NC</text>
<text x="48.3" y="161.3">Voltage Comparator</text>
<text x="69.6" y="159.6">C8</text>
<text x="69.6" y="161.1">10uF</text>
<text x="75.7" y="159.6">C9</text>
<text x="75.7" y="161.1">0.1uF</text>
<text x="80.3" y="159.8">Inductor</text>
<text x="80.3" y="161.3">6.8uH</text>
<text x="133.6" y="161.3">0603</text>
<text x="134.1" y="158.2">R9</text>
<text x="134.1" y="159.8">340K</text>
<text x="142.7" y="158.2">MMUN2133LT1G</text>
<text x="142.7" y="156.7">On Semi</text>
<text x="143.2" y="161.3">R10</text>
<text x="48.3" y="164.3">MIC842HYC5</text>
<text x="48.3" y="162.8">Microchip</text>
<text x="69.6" y="162.8">6.3V</text>
<text x="69.6" y="164.3">X5R</text>
<text x="69.6" y="165.9">10%</text>
<text x="69.6" y="167.4">0603</text>
<text x="75.7" y="162.8">16V</text>
<text x="75.7" y="164.3">X7R</text>
<text x="75.7" y="165.9">10%</text>
<text x="75.7" y="167.4">0603</text>
<text x="80.3" y="162.8">Sumida</text>
<text x="80.3" y="164.3">CDRH103RNP-6R8NC-B</text>
<text x="133.6" y="162.8">0.1%</text>
<text x="142.7" y="164.3">0603</text>
<text x="142.7" y="165.9">1%</text>
<text x="143.2" y="162.8">2K</text>
<text x="33.1" y="173.4">0603</text>
<text x="33.5" y="170.4">R34</text>
<text x="33.5" y="171.9">2.1M</text>
<text x="48.3" y="173.4">5</text>
<text x="51.4" y="173.4">U12</text>
<text x="56.4" y="171.9">100K</text>
<text x="57.4" y="173.4">0603</text>
<text x="57.9" y="170.4">R35</text>
<text x="83.4" y="168.9">Synchronous Boost Converter</text>
<text x="89.4" y="173.4">TPS61090RSAR</text>
<text x="89.4" y="170.4">VQFN 16 Pin</text>
<text x="89.4" y="171.9">TI</text>
<text x="122.9" y="173.4">Battery Voltage less than 3.6V</text>
<text x="126" y="171.9">Battery Voltage low LED</text>
<text x="144.3" y="173.4">LTST-C191KFKT</text>
<text x="145.5" y="168.7">D2</text>
<text x="145.5" y="170.3">LED Orange</text>
<text x="145.8" y="171.9">Lite-On</text>
<text x="186.9" y="170.4">Title</text>
<text x="33.1" y="175">1%</text>
<text x="46.8" y="176.5">4</text>
<text x="48.3" y="179.5">3</text>
<text x="52.9" y="179.5">Buffer Open Drain</text>
<text x="52.9" y="176.5">2</text>
<text x="57.4" y="175">1%</text>
<text x="86.4" y="179.5">Synchronous Boost Converter Power shut off when battery is +3.3V</text>
<text x="110.7" y="176.5">Low = Off</text>
<text x="156.5" y="179.5">Date</text>
<text x="52.9" y="182.6">74LVC1G07DBVT</text>
<text x="52.9" y="181.1">TI</text>
<text x="156.5" y="185.6">File</text>
<text x="191.5" y="185.6">None</text>
<text x="202.2" y="185.6">ENG</text>
</g>
<g font-size="1.4" fill="#800000">
<text x="120.8" y="52.6">I2C1 SDA</text>
<text x="121.7" y="55.6">I2C1 SCL</text>
<text x="123.7" y="60.2">GP19</text>
<text x="230" y="136.2">Charge</text>
<text x="194.9" y="142.3">+5V</text>
</g>
<text font-size="1.4" fill="#00f" x="235.5" y="105">+3.3V</text>
</svg>
